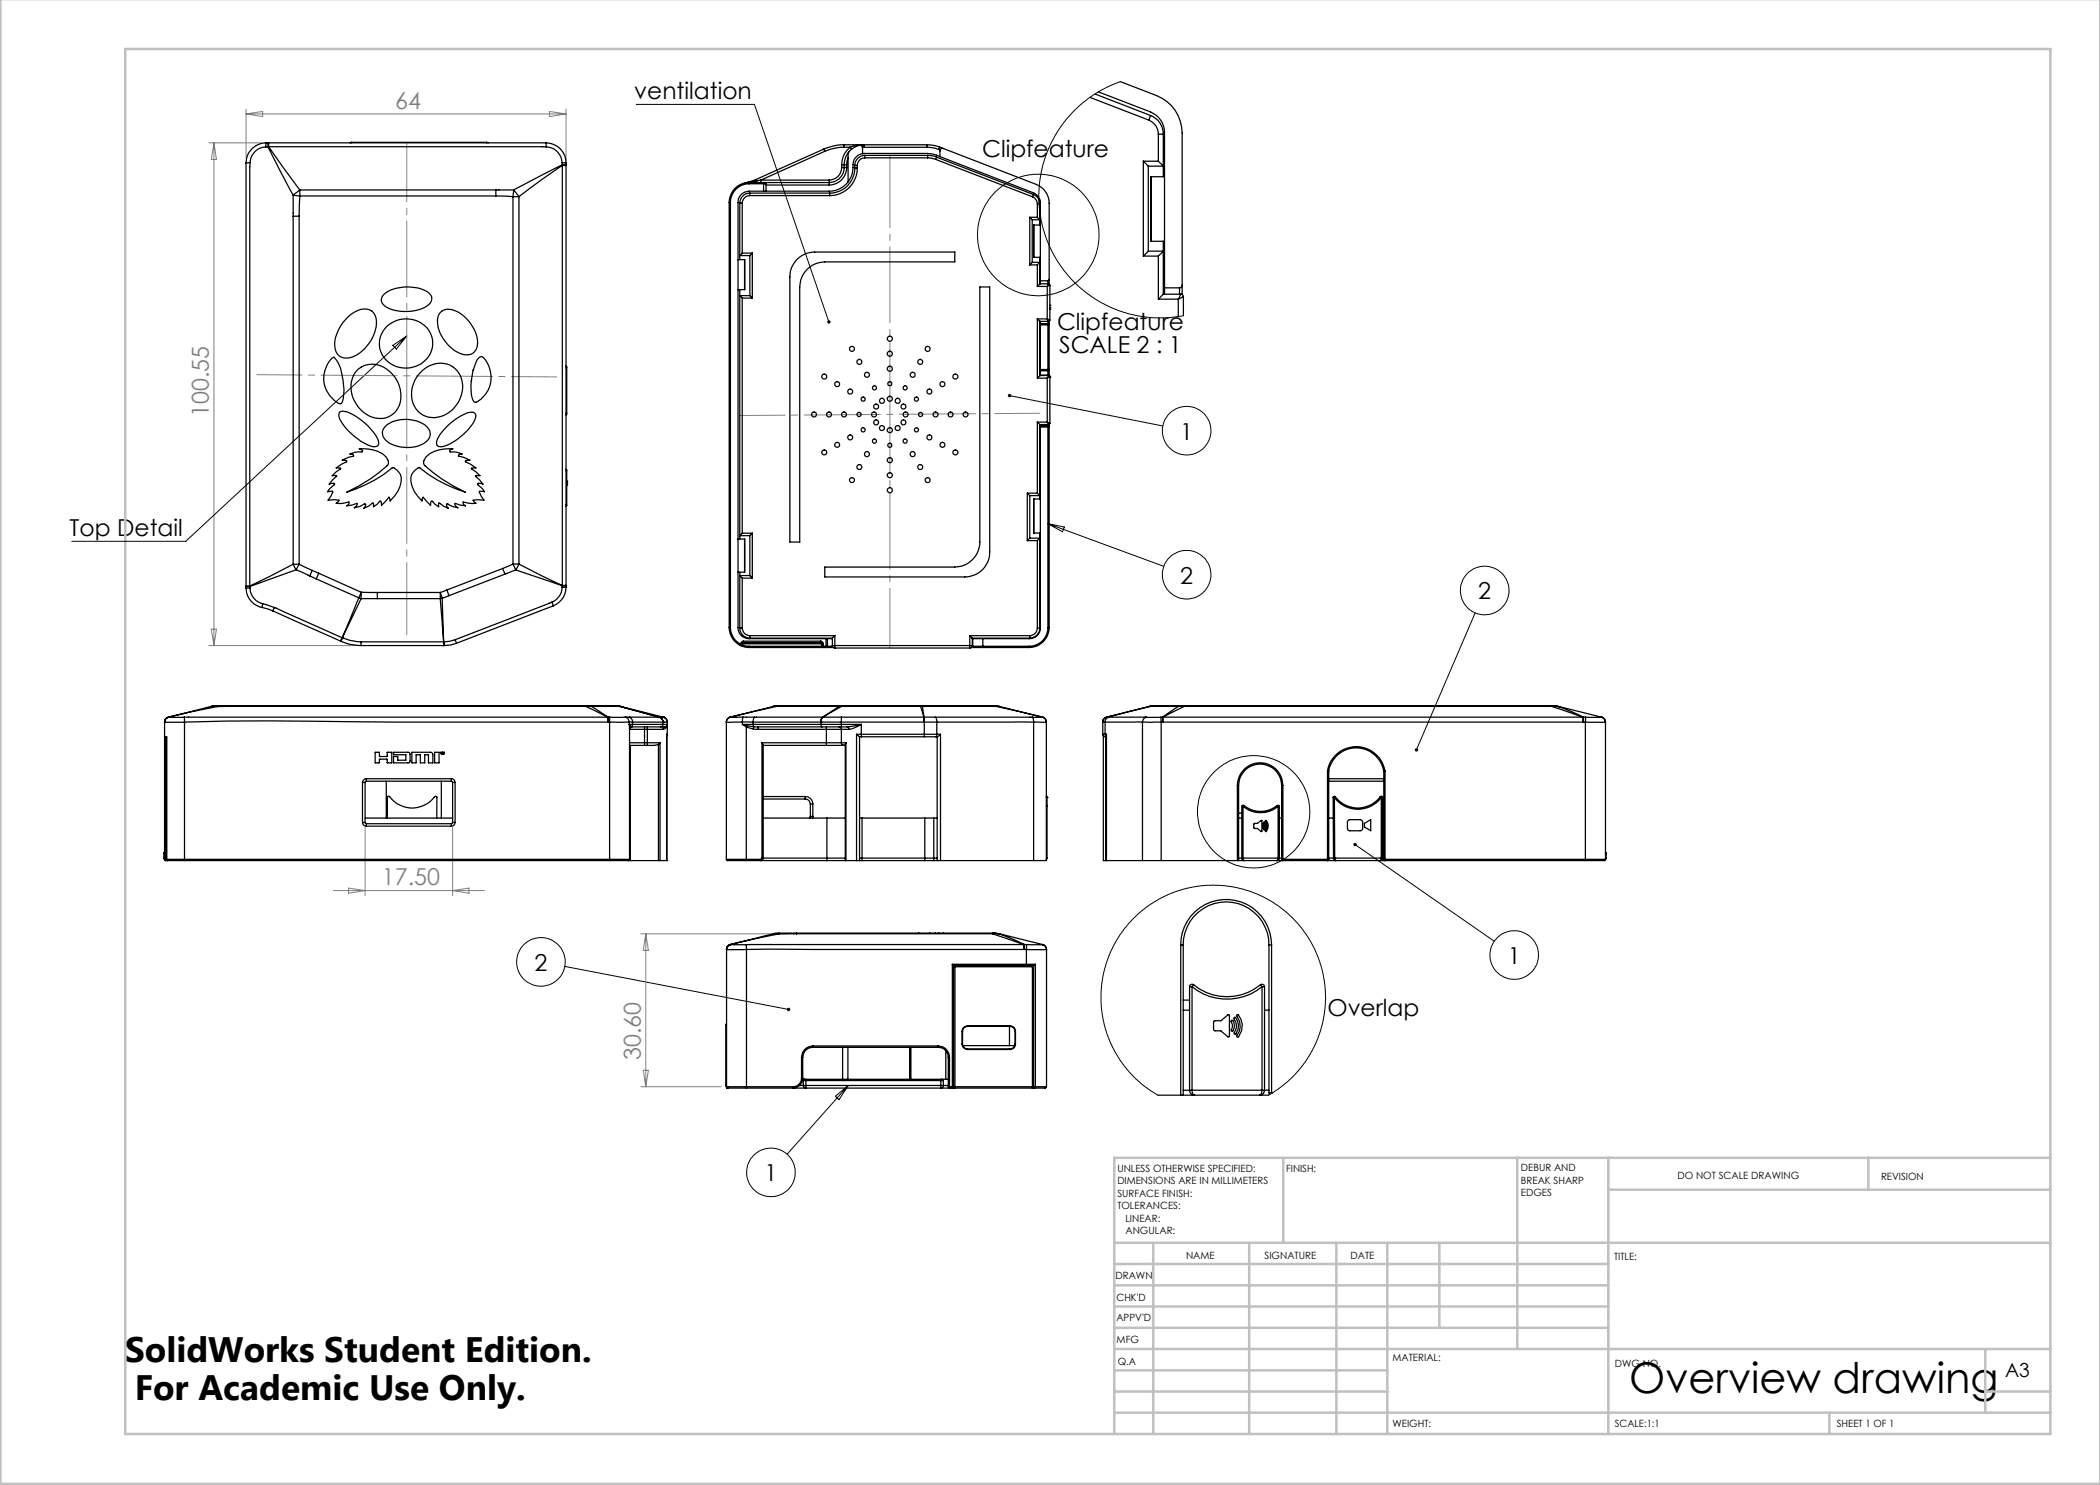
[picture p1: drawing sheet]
<svg xmlns="http://www.w3.org/2000/svg" width="420mm" height="297mm" viewBox="0 0 420 297" stroke-linecap="round" stroke-linejoin="round" font-family="sans-serif">
<g fill="none" stroke="#000" stroke-width=".2">
<path d="M224.1 16.3l-2.8 1.2-1.5 .8-1.7 1.1-2.1 1.6-1.4 1.4-1.9 2.2-2.3 3.7-1 2.2-.7 2-.8 4.1-.1 2.2 .1 2.7 .3 2.5 .5 1.9 .7 2.1 1 2.3 1.1 1.9 1.3 1.9 2.6 2.9 1.7 1.4 1.9 1.4 2.7 1.5 1.9 .8 4.2 1.1 3 .4h2.4l3.5-.5M127.2 20.9h23.7l14.9 43.5M78.6 69.1l2.8-1.9-2.1 2.6zM81.4 67.2l-44.3 41.1h-22.7M201.9 79.1l30.7 6.1M209.6 104.7l23.2 8.6M209.6 104.7l3.3 .7-.4 1zM295 122.6l-11.7 27.4M271 168.9l27.8 19.3M113 193.3l44.7 8.6M167.1 219.2l2.6-2.1-1.9 2.8zM169.7 217.1l-12.3 13.8"/>
<path d="M231.6 219l-3.1-2.1-2.7-2.5-1.8-2.4-1.9-3.3-1.2-3.7-.6-3.4-.1-3.2 .5-3.9 .6-1.9 .9-2.4 1.7-3.2 1.9-2.4 2.8-2.7 3.1-2.1 3.6-1.5 4-1 3.2-.3 3.9 .3 3.9 1.1 2.1 .8 1.9 1.1 2.7 1.9 2.5 2.4 1.8 2.4 1.7 2.9 .7 1.8 .8 2.5 .6 4-.1 3.5-.4 2.7-.5 1.9-.9 2.3-1.7 3-2 2.7-2.3 2.3-1.5 1.2-2 1.2"/>
<circle cx="207.7" cy="47" r="12.2"/>
<circle cx="237.3" cy="86.1" r="4.9"/>
<circle cx="237.3" cy="114.9" r="4.9"/>
<circle cx="296.9" cy="118.1" r="4.9"/>
<circle cx="250.8" cy="162.4" r="11.2"/>
<circle cx="108.2" cy="192.4" r="4.9"/>
<circle cx="302.9" cy="191" r="4.9"/>
<circle cx="154.2" cy="234.5" r="4.9"/>
</g>
<g fill="none" stroke="#c0c0c0" stroke-width=".5">
<path d="M.1 -.1v296.9h419.9M25 9.8h385.1v277h-385.1zM256.6 231.6v17M303.5 231.6v38.2M321.7 231.6v55.2M321.7 237.9h88.4M373.7 231.6v6.3M410.1 231.6h-187.3v55.2M222.8 248.6h187.3M222.8 257.1h98.9M222.8 252.8h98.9M230.6 248.6v38.2"/>
<path d="M249.8 248.6v38.2M267.3 248.6v38.2M277.5 248.6v38.2M287.9 248.6v17M222.8 265.6h98.9M222.8 261.3h98.9M222.8 278.3h54.7M222.8 274.1h54.7M222.8 269.8h187.3M397.1 278.3h13M397.1 269.8v12.7M222.8 282.5h187.3"/>
<path d="M365.9 282.5v4.3"/>
</g>
<g fill="none" stroke="#808080" stroke-width=".2">
<path d="M41.8 28.6h10.4M42.8 28.6v100.5M42.8 28.6l.5 3.3h-1zM49.2 21.8v9.8M49.2 22.8h64M49.2 22.8l3.3-.5v1zM109.9 22.3l3.3 .5-3.3 .5zM113.2 21.8v10.3M41.8 129.1h29.4M42.3 125.8h1l-.5 3.3zM66.7 178.1h30.2M69.7 177.6l3.3 .5-3.3 .5z"/>
<path d="M73 165.5v13.6M90.5 165.5v13.6M90.5 178.1l3.3-.5v1zM128.2 186.8h29.5M129.2 186.8v30.5M129.2 186.8l.5 3.3h-1zM128.2 217.3h16.1M128.7 214.1h1l-.5 3.2z"/>
</g>
<path d="M111.3 75.4l-59.9-.5M208 82.7l-60 .4" fill="none" stroke="#808080" stroke-width=".2" stroke-dasharray="15.2 1.3 1.3 1.3" stroke-dashoffset="6.2"/>
<path d="M81.4 75.2v51.8M178 82.9v-51.8" fill="none" stroke="#808080" stroke-width=".2" stroke-dasharray="15.2 1.3 1.3 1.3" stroke-dashoffset=".8"/>
<path d="M81.4 75.2v-46.8M178 82.9v46.7" fill="none" stroke="#808080" stroke-width=".2" stroke-dasharray="15.2 1.3 1.3 1.3" stroke-dashoffset="3.3"/>
<g fill="#000">
<path d="M157.5 201.6h.1a.33 .33 0 0 1 .4 .4l-.3-.1 .3 .1a.34 .34 0 0 1-.5 .2 .34 .34 0 0 1 0-.6z"/>
<path d="M201.7 78.8l-.1 .3h.3h-.3a.35 .35 0 0 0 .3 .4 .35 .35 0 0 0 .3-.5 .35 .35 0 0 0-.5-.2zM165.5 64.2a.34 .34 0 0 0 0 .4 .34 .34 0 0 0 .4 .1l-.1-.3 .1 .3a.34 .34 0 0 0 .2-.5 .34 .34 0 0 0-.6 0z"/>
<path d="M283.1 149.7a.33 .33 0 0 0 .1 .6l.1-.3-.1 .3a.34 .34 0 0 0 .4-.4 .34 .34 0 0 0-.5-.2zM270.7 168.7a.34 .34 0 0 0 .2 .6 .34 .34 0 0 0 .4-.4 .34 .34 0 0 0-.5-.2l.2 .2z"/>
</g>
<g fill="none" stroke="#000" stroke-width=".25">
<path d="M218 19.5l11.8 4.5M219 18.8l11.1 4.3M219.7 18.4l10.3 4a4.5 4.5 0 0 1 2.9 4.2v31M224.1 16.3l7.2 2.8a8 8 0 0 1 5.1 7.5v30.5M49.2 32.6v84.6M50 32.5v84.7M50 32.5l-.8 .1M53.2 29.4a3.2 3.2 0 0 0-3.2 3.1M53.2 28.6a4 4 0 0 0-4 4M53.2 28.6v.8M53.2 28.6h.5M53.6 29.3l5 9.7"/>
<path d="M53.6 29.3h.1M53.6 29.3l-.4 .1M53.6 28.6v.7M53.7 29.3l6.3 8.7M53.7 29.3l55.6 .1M53.7 28.6v.7M53.7 28.6h55.5M58.6 39l1.4 .2M58.6 39v4.2M60 38h39.2M60 39.2h39.2M60 38v1.2"/>
<path d="M60 38l-1.4 1M60 39.2l-.2 4M70.3 28.5l-.3 .1M70.3 28.5v.1M70.3 28.5h27M97.3 28.5l.3 .1M97.3 28.5v.1M99.2 38v1.2M99.2 39.2l3.4 .1M99.2 38h3.5M102.6 39.3h1.2M102.6 39.3v73.5"/>
<path d="M102.7 38l-.1 1.3M102.7 38l1.1 1.3M103.8 39.3v73.5M109.2 28.6a4 4 0 0 1 4 4M109.2 28.6l.1 .8M109.3 29.4a3.3 3.3 0 0 1 3.1 3.1M112.4 33l-9.7 5M112.4 32.5l.8 .1M112.4 33h.8M112.4 33l.1 .1M112.4 32.5v.5M112.5 33.1l-4.1 2.8-4.6 3.4"/>
<path d="M112.5 33.1h.7M112.5 33.1v84M113.2 32.6v84.8M149.8 36.8a3.7 3.7 0 0 0-3.7 3.7M149.8 36.5a4 4 0 0 0-4 4M149.8 36.5v.3M149.8 36.8h2.9M149.8 36.5h2.9M150 36.4l-.2 .1M150 39.1a1.57 1.57 0 0 0-1.6 1.5M150 38.6a2.05 2.05 0 0 0-2 2M150 38.6v.5"/>
<path d="M150 39.1h15.9M150 38.6h15.9M151.2 35.9l.1 .3M151.2 35.9l-2.2 .7 1-.2M151.3 36.2l-.1 .3M151.3 36.2l-1.3 .2M152.2 36v.5M152.2 36l-.9 .2M152.2 36h13.6M152.7 38.2h-2.9a2.23 2.23 0 0 0-2.2 2.3v85a2.17 2.17 0 0 0 2.2 2.2h15.4M152.7 38.2h.5M152.7 36.8h.5"/>
<path d="M152.7 36.5v.3M152.7 36.5h.3M152.7 36.8v1.4M153 36.5l.2 .3M153 36.5h12.8M153.2 36.8v1.4M153.2 37h12.6M164.8 29.8l.2 .5M164.8 29.8l-13.6 6.1M165 30.3l-12.8 5.7M165.8 36.5v.5M165.8 36v.5"/>
<path d="M165.9 38.6v.5M168.3 33.5a2.53 2.53 0 0 1-2.5 2.5M168.3 33.5h.5M168.3 32.9h.5M168.3 32.9v.6M168.8 32.9h.5M168.8 33.5a3 3 0 0 1-3 3M168.8 33.5h.5M168.8 29.5a10.1 10.1 0 0 0-3.8 .8M168.8 29a10 10 0 0 0-4 .8M168.8 29v.5M168.8 32.9v.6"/>
<path d="M168.8 29.5h1.2M168.8 29h16.6M169.3 33.5a3.5 3.5 0 0 1-3.5 3.5M169.3 32.9v.6M169.6 31.5l-.3 1.4M169.6 36.4a4.7 4.7 0 0 1-3.8 1.8h-12.6M169.8 30.4l-.2 .3v5.7M169.8 30.4a4.2 4.2 0 0 0-1 2.5M170 29.5l.3 .3M170 29.5a4.4 4.4 0 0 0-1.7 3.4M171 33.6a5 5 0 0 1-5.1 5M171 33.6h.5"/>
<path d="M171 33.1h.5M171 33.1v.5M171.5 33.6a5.5 5.5 0 0 1-5.6 5.5M171.5 33.1v.5M171.9 29.1a3.9 3.9 0 0 0-2.1 1.3M171.9 29.1a.55 .55 0 0 1 .6 .5v1.1M172.5 29.5h.3M172.5 30.7a2.35 2.35 0 0 0-1.9 2.8 4.7 4.7 0 0 1-1 2.9M172.5 30.7h12.9l1.2 .1 1.4 .5M172.8 29v.5M172.8 29l-.9 .1M172.8 29h-.9l-1.9 .5"/>
<path d="M172.8 29.5h12.6M173 31.6a1.57 1.57 0 0 0-1.5 1.5M173 31.1a2.05 2.05 0 0 0-2 2M173 31.1v.5M173 31.6h12.5M173 31.1h12.5M185.4 29.5l1.2 .1 1.1 .3M185.4 29v.5M185.4 29l1.3 .1 1.2 .3M185.5 31.6l1.6 .3M185.5 31.1v.5M185.5 31.1h.9l.9 .3"/>
<path d="M187.1 31.9l19.4 7.5M187.3 31.4l-.2 .5M187.3 31.4l19.4 7.5M187.7 29.9l.3 .1M187.9 29.4l-.2 .5M187.9 29.4l.8 .3M188 31.3l18.7 7.3a2.21 2.21 0 0 1 1.4 2v15.6M188.7 29.7l18.6 7.2a4.1 4.1 0 0 1 2.5 3.7v15.3M188.7 29.7a.51 .51 0 0 0-.7 .5v1.1M206.5 39.4a1.63 1.63 0 0 1 1 1.4M206.7 38.9l-.2 .5M206.7 38.9a2.04 2.04 0 0 1 1.3 1.9"/>
<path d="M228.7 32.2l1 1M228.7 32.2h3M228.7 32.2v19M229.7 33.2v17M229.8 24a3 3 0 0 1 1.9 2.8M230.1 23.1l-.3 .9M230.1 23.1a4 4 0 0 1 2.6 3.7M230.3 35.3v13M230.3 35.3h2.6M231.7 32.2l1 1h-3M231.7 26.8h1M231.7 26.8v5.4"/>
<path d="M232.7 26.8v8.5M58.6 43.2h1.2M58.6 43.2v69.7M59.8 43.2v69.7M76.6 59.1a7.8 7.8 0 0 1 7.2-1.5l.5 .2a2.21 2.21 0 0 1 2 2.2 3.7 3.7 0 0 1-3 2.1 8.4 8.4 0 0 1-6.3-.9 1.4 1.4 0 0 1-.4-2.1zM145.8 40.5h.3M145.8 40.5v85M146.1 40.5v85M147.6 51.9h1.3v6M147.6 57.9h1.3M148 40.6h.4M148 40.6v11.3"/>
<path d="M148 57.9v49.9M148.4 50.6l-.4 .5h2M148.4 40.6v10M148.4 59.6v47M148.4 59.6h2.1M148.4 50.6h2.1M148.9 51.9v6M150 59.1h-2l.4 .5M150 59.1l.5 .5M150 51.1v8M150.5 50.6l-.5 .5M150.5 50.6v9"/>
<path d="M159.4 51.9a4.8 4.8 0 0 1 3.5-1.5h28.1v2h-26a5.1 5.1 0 0 0-5.1 5v51h-1.9v-53a4.8 4.8 0 0 1 1.4-3.5zM196 57.4h1.9v53a4.9 4.9 0 0 1-4.9 5h-28v-2h26a5.1 5.1 0 0 0 5-5zM206 43.5l.4 .5M206 43.5h1.5M206 43.5v9.5M206 53h1.5M206.4 52.5h1.6l-.5 .5M206.4 52.5l-.4 .5M206.4 44v8.5M206.7 45h.1M206.7 45v6.5h1.4M206.8 45h1.3"/>
<path d="M207.5 43.5l.5 .5h-1.6M207.5 40.8h.5M207.5 40.8v2.7M207.5 53v4.3M207.5 57.3h1.9M208 56.8l-.5 .5M208 40.8v4.2M208 51.5v5.3M208 56.8h1.7M208.1 56.2v.6M208.1 56.2h1.5M209.4 57.3v6.5"/>
<path d="M209.6 56.2v.6M209.7 56.8l-.3 .5M209.7 56.8l.3 .2M209.8 55.9l-.2 .3M209.8 55.9v.9M210 57l-.6 .3M210 57v7M228.7 51.2h3M229.7 50.2h3l-1 1M229.7 50.2l-1 1M230.3 48.3h2.6M231.7 51.2v8.6"/>
<path d="M231.7 59.8h4M232.7 58.8l-1 1M232.7 58.8h3.4M232.7 48.3v10.5M232.9 57.6v1.2M232.9 57.6h3M235.7 59.8v3.5M235.9 57.6v1.2M236.1 58.8l-.4 1M236.1 58.8a.49 .49 0 0 1 .6 .5M236.4 57.1l-.2 .4-.3 .1M236.4 57.1v1.8"/>
<path d="M236.7 59.3l-1 .5M236.7 59.3v3.8M66.4 71.6l.4-.2a10 10 0 0 1 1.9 5.4 7.3 7.3 0 0 1-.4 3.8l-.1 .1a2.47 2.47 0 0 1-2-1.3 5.6 5.6 0 0 1 .2-7.8zM69.5 63.5a4.5 4.5 0 0 1 4.4-1.5 2.86 2.86 0 0 1 1.3 3.3 8 8 0 0 1-5.6 6.3 2.42 2.42 0 0 1-2.7-2.9 8.4 8.4 0 0 1 2.6-5.2zM71.3 74.2a4.7 4.7 0 0 1 7.2 .6 5.8 5.8 0 0 1 .4 7.8 4.8 4.8 0 0 1-6.7-.6 5.9 5.9 0 0 1-.9-7.8zM77.1 65.6a5.5 5.5 0 0 1 9.4 2.1 5.3 5.3 0 0 1-2.6 5.3 5.3 5.3 0 0 1-5.8-.3 4.7 4.7 0 0 1-1-7.1zM84.1 74.5a4.9 4.9 0 0 1 7.3-.4 6 6 0 0 1-3.2 9.2 4.5 4.5 0 0 1-5.9-5.1l.1-.7a6.5 6.5 0 0 1 1.7-3zM88.1 62.5a2.73 2.73 0 0 1 3.4-.2 7.8 7.8 0 0 1 4 6.6 2.17 2.17 0 0 1-3.2 1.9 7.6 7.6 0 0 1-4.8-7.1zM95.8 71.6a.57 .57 0 0 1 .9-.1 5.7 5.7 0 0 1-.1 7.9l-1.3 1.1a.97 .97 0 0 1-.9-1.1 11.9 11.9 0 0 1 1.2-7.6zM113.2 73.2l.1 .2M113.3 73.4v9.4M113.3 73.4l-.1 .2"/>
<path d="M207.5 63.8l.5 .5M207.5 63.8v11.8M207.5 63.8h1.9M207.5 75.6h1.9M208 75.1l-.5 .5M208 75.1h.1M208 64.3v10.8M208 75.1h1.7M208 64.3h1.7M208 75h1.7M208.1 73.9v.3M208.1 64.7v.3"/>
<path d="M208.1 64.3v.4M208.1 74.2v.8M208.1 65v8.9M208.1 73.9h1.5M208.1 74.2h1.5M208.1 65h1.5M208.1 64.7h1.5M209.4 63.8l.3 .5M209.4 63.8l.6 .2M209.4 75.6v8.8M209.6 73.9h.2M209.6 73.9v.3"/>
<path d="M209.6 65h.2M209.6 64.7v.3M209.6 64.7l.2 .3M209.6 64.3v.4M209.6 74.2v.8M209.6 65v8.9M209.7 75l.3 .3v9.4M209.7 75.1l-.3 .5M209.7 75.1l.3 .3M209.7 75.1h.1M209.7 75v.1M209.8 73.9l-.2 .3"/>
<path d="M209.8 64.2v.8M209.8 73.9v1.2M209.8 65v8.9M210 61.8h.1M210 61.5h.1M210 61.1h.1M210 75.4l-.6 .2M210 75.4h.1M210 64l-.3 .3M67.9 82.5a2.82 2.82 0 0 1 2.9 .5 11.1 11.1 0 0 1 4.9 5.4 .81 .81 0 0 1-.3 .9 .81 .81 0 0 1-.9 0 11.9 11.9 0 0 1-6.6-5.7l-.1-.7zM68.4 92l1.3-.5 1-.3v-.3l-.7-.1 1-.4 1.5-.1a.62 .62 0 0 0-.7-.5 6.7 6.7 0 0 1 5.4 1.6l.4 .7a.96 .96 0 0 1-.2 1.1 31.6 31.6 0 0 1-8.1 5.3 29.9 29.9 0 0 0 9.3-5 2.75 2.75 0 0 1 1.4 3.8l-.4 .9-1.6 2-.2-.8-1.5 1.7v-.6l-.3-.3-.6 .7-.7 .4v-.7h-.1l-.9 .6-1 .5 .4-.5-.1-.5-1 .6-1.2 .3 .6-.6v-.3l-2.1 .5 .5-.5v-.3l-1.9 .3-.7-.1 .6-.6-.9-.1-1.3 .1 .6-.8 .4-.9-1.1 .1 1.4-1.7-1.1 .1 .7-.8 .8-.8-.1-.1h-.8l1.8-1.4-1-.1 2.2-1.3-.3-.2zM77.2 85.1a7 7 0 0 1 8.1 .1 2 2 0 0 1-.5 3.5 7.1 7.1 0 0 1-7.7-.7 1.9 1.9 0 0 1 .1-2.9z"/>
<path d="M85.2 91.4a7.1 7.1 0 0 1 5.4-1.7v.1a.55 .55 0 0 0-.6 .5l1.4 .1 1 .4-.6 .1-.1 .3 1 .3 1.3 .5-.7 .1-.2 .2 2.1 1.3-.9 .1 1.7 1.4h-.8l-.1 .1 .8 .8 .7 .8-1.1-.1 1.4 1.7-1.1-.1 .4 .9 .6 .8-1.2-.1-1 .1 .6 .6-.7 .1-1.9-.3v.3l.5 .5-2-.5-.1 .3 .6 .6-1.2-.3-1-.6-.1 .5 .4 .5-1-.5-.9-.6h-.1v.7l-.7-.4-.6-.7-.3 .3v.6l-1.5-1.7-.2 .8a6.2 6.2 0 0 1-2.2-4.6 2.69 2.69 0 0 1 1.7-2.1l.1 .1a26.2 26.2 0 0 0 9.1 4.9 26.5 26.5 0 0 1-8.3-5.7v-.7zM89.6 85.1a9.1 9.1 0 0 1 4.7-2.7 .8 .8 0 0 1 .8 .4 .8 .8 0 0 1-.1 .9 11.4 11.4 0 0 1-6.5 5.6 .87 .87 0 0 1-1.1-.2 .87 .87 0 0 1 0-1.1l.7-1.2zM113.2 93.8l.1 .2M113.2 82.6l.1 .2M113.3 82.8l-.1 .2M113.3 96.2h.1M113.3 96.6h.1M113.3 97h.1M113.3 94v7.1M113.3 94l-.1 .2M205.5 98.6l.5 .5M205.5 98.6h2"/>
<path d="M205.5 98.6v9.5M206 99.1v8.5M206.7 99.8h.1M206.7 99.8v6.8h1.4M206.8 99.8h1.3M207.5 98.6l.5 .5h-2M207.5 84.4l.5 .5M207.5 84.4v14.2M207.5 84.4h1.9M208 84.9v14.9M208 84.9h1.7M208.1 85.4v40.1a2.17 2.17 0 0 1-2.3 2.2h-9.2"/>
<path d="M208.1 85.2v.2M208.1 84.9v.3M208.1 85.4h1.5M208.1 85.2h1.5M209.4 84.4l.3 .5M209.4 84.4l.6 .3M209.6 85.4h.2M209.6 85.2v.2M209.6 85.2l.2 .2M209.6 84.9v.3M209.6 85.4v40.1M209.8 84.9v.5"/>
<path d="M209.8 85.4v40.1M210 84.7l-.3 .2M49.2 117.2h.8M49.2 117.6a4 4 0 0 0 3.2 3.9M49.2 117.6h.8M49.2 117.3h.8M49.2 117.2v.4M50 117.2v.1M50 117.6a3.4 3.4 0 0 0 2.5 3.2M50 117.3v.3M58.6 112.9h1.2M58.6 112.9l.6 1"/>
<path d="M58.6 112.9l-8.6 4.3M59.2 113.9l2.7 1.3M59.2 113.9l-9.2 3.4M59.8 112.9l2.6 1.2M59.8 112.9l-.6 1M61.9 115.2l1.4 .6M62.4 114.1l-.5 1.1M62.4 114.1l1.3 .5M63.3 115.8l8.5 3.8M63.7 114.6l-.4 1.2M63.7 114.6l8.5 3.9M71.8 119.6l.4 .1"/>
<path d="M71.8 119.6l-3.4 8M72.2 119.7h3.3M72.2 119.7l-3.7 7.9M72.2 118.5h3.3M72.2 118.5l-.4 1.1M72.2 118.5v1.2M75.5 118.5h12.6M75.5 119.7h12.6M75.5 118.5v1.2M88.1 118.5l.3 1.2M88.1 118.5v1.2M88.1 119.7l.6 8.7"/>
<path d="M88.4 119.7h-.3M88.4 119.7l.4 9.4M89.4 118l-1.3 .5M89.4 118l.4 1.1M89.8 119.1l-1.4 .6M100.5 113.7l-11.1 4.3M100.5 113.7l.5 1.1M101 114.8l-11.2 4.3M102.6 112.8h1.2M102.6 112.8l-2.1 .9M102.6 112.8l.6 1.2M103.2 114l-2.2 .8"/>
<path d="M103.2 114l9.2 3.2M103.8 112.8l-.6 1.2M103.8 112.8l8.7 4.3M112.4 117.5a3.3 3.3 0 0 1-2 2.9M112.4 117.2h.8M112.4 117.2v.3M112.5 117.1h.7M112.5 117.1l-.1 .1M113.2 117.4l-.8 .1M113.2 117.4a4 4 0 0 1-2.5 3.8M113.2 100.9l.1 .2M113.3 101.1l-.1 .2"/>
<path d="M147.6 107.8h1.3v6.6M147.6 114.4h1.3M148 114.4v11.2M148.4 106.6l-.4 .5h2M148.4 115.6v10M148.4 115.6h2.1M148.4 106.6h2.1M148.9 107.8v6.6M150 115.1h-2l.4 .5M150 115.1l.5 .5M150 107.1v8M150.5 106.6l-.5 .5"/>
<path d="M150.5 106.6v9M205.5 108.1h2M206 107.6h2l-.5 .5M206 107.6l-.5 .5M207.5 108.1v17.5M208 106.6v19M52.4 121.5l2.1 .7M52.5 120.8l2.4 .7M52.5 120.8l-.1 .7M54.5 122.2l13.6 6M54.9 121.5l13.5 6.1M54.9 121.5l-.4 .7"/>
<path d="M68.1 128.2l.1 .1M68.2 128.3l1.6 .5 2.4 .3M68.2 128.3h.1M68.4 127.6l-.3 .6M68.5 127.6l1.4 .5 2.3 .3M68.5 127.6h.1M68.5 127.6l-.3 .7M72.2 128.4h16.5M72.2 128.4v.7M72.2 129.1h16.5M88.7 128.4v.7M88.7 129.1h.1"/>
<path d="M88.7 128.4h.1M88.8 128.4v.7M91 127.9l-1.1 .4-1.1 .1M91 127.9l.3 .8M91.3 128.7l-1.2 .3-1.3 .1M110.4 120.4l-19.4 7.5M110.4 120.4l.3 .8M110.7 121.2l-19.4 7.5M145.8 125.5a4.1 4.1 0 0 0 2.2 3.6M145.8 125.5h.3M146.1 125.5a3.8 3.8 0 0 0 2 3.3M148 125.6a2.05 2.05 0 0 0 2 2"/>
<path d="M148 125.6h.4M148 129.1l.9 .3 .9 .1M148.1 128.8h.3M148.1 128.8l-.1 .3M148.1 128.8h.1M148.4 128.9l1.4 .4M148.4 128.8l-.2 .3h-.2M148.4 128.8h.1M148.4 128.8h16M148.4 125.6a1.57 1.57 0 0 0 1.6 1.5M148.7 128.2l-.4 .2-.2 .4M148.7 128.2v.3"/>
<path d="M148.7 128.5l-.3 .3M148.7 128.2h15.4M148.7 128.5h15.4M149.8 129.3v.2M149.8 129.3h14.6M149.8 129.5h15.4M150 127.1v.5M150 127.1h17M150 127.6h16.5M164.1 128.2l.5 .3v.3M164.1 128.5l.3 .3M164.1 128.2v.3"/>
<path d="M164.4 129.3l.2 .2v-.2M164.4 129.3h.2M164.4 128.8h.2M164.4 128.8v.5M164.6 129.3h.6M164.6 128.8v.5M165.2 129.3h.3M165.2 129.3v.2M165.2 127.7h.3M165.2 129.5h1.4M165.2 127.7v1.6M165.5 129.3l-.3 .2"/>
<path d="M165.5 127.7h1M165.5 129.3h1M165.5 127.7v1.6M166.5 129.1v.3l.5 .2M166.5 129.1h.5M166.5 127.6v1.5M167 129.1v.5M167 127.1l-.5 .5M167 129.6h27M167 129.1h27M167 127.1v2M194 129.1v.5"/>
<path d="M194 129.1h.5M194 127.1l.5 .5M194 127.1h12M194 127.1v2M194.3 129.5h.5M194.5 127.7h.1M194.5 129.1l-.1 .3-.4 .2M194.5 129.3h.1M194.5 127.6v1.5M194.5 127.6h11.5M194.6 129.3h2M194.6 129.3l.2 .2"/>
<path d="M194.6 127.7h2M194.6 127.7v1.6M194.8 129.5h1.8M196.6 129.3v.2M196.6 129.3h9.2M196.6 129.5h9.2M196.6 127.7v1.6M205.8 129.3v.2M206 127.1v.5M207.5 125.6a1.57 1.57 0 0 1-1.5 1.5M207.5 125.6h.5M208 125.6a2.05 2.05 0 0 1-2 2"/>
<path d="M209.6 125.5a3.7 3.7 0 0 1-3.8 3.8M209.6 125.5h.2M209.8 125.5a4 4 0 0 1-4 4M32.9 144.4h4M32.9 144.4h.1M32.9 144.4v27.5M33.2 147.6h.1M33.2 147.6v24.3M33.3 147.4h-.4l.3 .2M33.3 147.4v24.5M33.7 143.4a1.01 1.01 0 0 0-.8 1M33.7 143.4h.1"/>
<path d="M33.7 143.4a.99 .99 0 0 0-.8 1M33.7 143.4h3.2M36.9 143.4v1M36.9 143.4h84.6M36.9 144.4a884.3 884.3 0 0 1 42.7 0h41.9M36.9 144.4v27.5M42.3 141.3h1.1M42.3 141.3l-8.6 2.1M42.3 141.3h.1M43.4 141.3l-9.7 2.1M43.5 141.1l-.1 .2M43.5 141.1h4.1"/>
<path d="M43.5 141.1l-1.2 .2M47.6 141.3h-4.2M47.6 141.3h69.6M47.6 141.1v.2M47.6 141.1h69.6M72.5 156.5h.5M72.5 156.5v8M73 156.5v8M73.3 155.7a.78 .78 0 0 0-.8 .8M73.3 155.7v.5M73.3 156.2l-.3 .3M73.3 156.2h17"/>
<path d="M73.3 155.7h17M75.1 150.5h.7l.1 .8h1.5l.1-.8h.8l.1 2-.9 .1-.1-.8h-1.4l-.2 .8h-.7zM77.3 156.2v7.4M78.7 150.5h3.1l.2 .3v1.6l-.3 .2h-3v-1.3h.9v.7h1.6v-1h-2.5zM82.4 150.5h4l.2 .4v1.7h-.9v-1.6h-.8v1.6h-.8v-1.6h-.9v1.6h-.8zM86.9 150.5h.9v2.1h-.9zM88.3 156.2v7.4M88.4 150.5l-.2 .3-.1-.3h.4l.2 .1 .1-.1v.3v-.2l-.3 .2v-.3M90.3 155.7a.72 .72 0 0 1 .7 .8M90.3 155.7v.5M90.3 156.2l.2 .3M90.5 156.5h.5"/>
<path d="M90.5 156.5v8M91 156.5v8M101 141.1h.1M104.3 141.1h.1M104.5 141.1h.1M117.2 141.3l4.3 2.1M117.2 141.3h1.1M117.2 141.1v.2M117.2 141.1l1.1 .2M117.2 141.1h1.2M118.3 141.3l3.3 2.1v1M118.3 141.3h1.8"/>
<path d="M118.4 141.1l1.1 .2M118.4 141.1h4.9l.7 .2M119 141.1l1.1 .2M120.1 141.3h3.8M121.5 143.4v1M121.5 143.4h.5M121.5 144.4h.4M121.9 144.4v27.5M122 143.4l-.1 1M122 143.4h3.1M123.9 141.3l8 2.1M123.9 141.3l-1.1-.2 1.3 .2"/>
<path d="M123.9 141.3h.2M124 141.3h.1M124 141.3l8.7 2.1M124.1 141.3l7.8 2.1M125.1 143.4a.99 .99 0 0 1 .7 1M125.1 143.4h.7M125.8 144.4h-3.9M125.8 143.4h6.1M125.8 143.4a.95 .95 0 0 1 .7 1M125.8 144.4h.7M125.8 144.9l.2 .2M125.8 144.9h.7"/>
<path d="M125.8 144.4v.5M125.8 144.9l.1 .5M125.9 148.6h3M125.9 149.1h3M125.9 145.4v26.5M126 145.1l-.1 .3M126 145.1l.2 .2M126 149.1v23M126.2 145.3l-.3 .5M126.2 145.3l.2 .1M126.4 145.4l-.4 .1-.1 .4h3M126.4 145.4h5.7"/>
<path d="M126.5 144.9l-.3 .4M126.5 144.4h6.1M126.5 144.9h6.1M126.5 144.4v.5M128.9 148.6v.5M128.9 145.4v.5M128.9 145.9h.6M128.9 148.6h.6M128.9 149.1h.6M128.9 145.9v2.7M129.5 145.4v.5M129.5 145.9h3.1"/>
<path d="M129.5 148.6v.5M129.5 148.6h2.5M129.5 145.9v2.7M131.7 148.9l-.9 .2h-1.3M131.7 148.9v23.2M131.9 143.4a.95 .95 0 0 1 .7 1M131.9 143.4h.1M131.9 143.4h.8M132 148.6l-.3 .3M132 148.6v23.5M132.1 145.4h.9M132.6 144.9l-.2 .4-.3 .1"/>
<path d="M132.6 144.4h.1M132.6 144.9h.9M132.6 144.4h.9M132.6 144.4v.5M132.7 143.4a.99 .99 0 0 1 .8 1M132.7 143.4h.1M133 145.4l-.3 .1-.1 .4M133.4 146.9h.1M133.4 146.9v.1M133.4 146.9v25.2M133.5 144.9l-.1 .3-.4 .2M133.5 144.9a.97 .97 0 0 1-.9 1"/>
<path d="M133.5 146.9l-.1 .3M133.5 144.4v2.5M145.3 144.4v27.5M146 143.4h.1M146.1 143.4h2.5M146.1 143.4h.1M146.1 143.4a.99 .99 0 0 0-.8 1M148.5 144.4h2.1M148.5 144.9h2.1M148.5 144.9l.9 .2M148.5 144.4h-3.2M148.5 144.4v.5"/>
<path d="M148.5 144.9l.8 .5M148.6 143.4h2.3M148.6 143.4l-.1 1M149.3 145.4l1.4 .4M149.3 145.4v26.5M149.4 145.1l1.3 .2M149.4 145.1l-.1 .3M150.6 144.4h13.6M150.6 144.9l.1 .4M150.6 144.9h13.6M150.6 144.4v.5M150.7 145.8l.9 .1"/>
<path d="M150.7 145.3l.9 .1M150.7 145.3v.5M150.9 143.4h13.6M150.9 143.4l-.3 1M151.6 145.4v.5M151.6 145.4h12.8M151.6 145.9h13.7M152.4 148.6l.2 .3v22.7M152.4 148.6h12.9M152.4 148.6v23M152.6 149.1h12.7M152.6 159.8h8.4"/>
<path d="M152.6 159.3h8.4M154.7 141.3h.6M154.7 141.3l-8.7 2.1M154.7 141.3h.1M155.3 141.3l-9.2 2.1M155.3 141.3h4M155.9 141.1l-.6 .2M155.9 141.1h2.6M155.9 141.1l-1.2 .2M158.5 141.1l-.5 .2M158.5 141.1h9.8M159.3 141.3h8.5"/>
<path d="M159.8 141.1l-.5 .2M161 159.3a1.51 1.51 0 0 1 1.6 1.5M161 159.8a1.02 1.02 0 0 1 1.1 1M161 159.3v.5M164.2 144.4h4.1M164.2 144.9h4.1M164.2 144.9l.2 .5M164.2 144.4h.1M164.2 144.4v.5M164.4 145.4h3.9M164.5 143.4l-.3 1M164.5 143.4h.1"/>
<path d="M164.5 143.4h3.8M164.5 143.4l-.2 .4-.1 .6M165.3 145.9h3M165.3 145.4v.5M165.3 148.6h3M165.3 148.6v.5M165.3 149.1h3.5M165.3 145.9v2.7M165.9 141.1h.1M166.8 141.1h.1M167.5 141.1h.1M167.8 145.4l.3 .1 .2 .4"/>
<path d="M167.8 141.3h.5M167.8 141.3l-3.3 2.1M168.3 143.4v1M168.3 143.4h16.5M168.3 144.4h16.5M168.3 144.9v.5M168.3 148.6h.9M168.3 145.9h1.5M168.3 141.3l-3.8 2.1M168.3 141.3h3.2M168.3 148.6v.2l.5 .3M168.3 144.9h4"/>
<path d="M168.3 144.4v.5M168.3 145.9v2.7M168.3 145.4h1.1M168.3 141.1h3.2M168.3 141.1v.2M168.3 141.1l-.5 .2M168.6 141.1h.1M168.8 149.1h.3M169.2 148.6l-.1 .3v23.2M169.2 148.6v23.5M169.4 145.4l.3 .2 .1 .3M170.8 141.1h.1"/>
<path d="M171.3 146.9h1M171.3 146.9l.6 .5M171.3 146.9v25.2M171.5 141.3h12.6M171.5 141.1v.2M171.5 141.1h12.6M171.9 147.4h.4M171.9 147.4v24.7M172.3 146.9v.5M172.3 144.9l-1.9 .9-.6 .1M172.3 144.9l-2.9 .5M172.3 147.4h12.6"/>
<path d="M172.3 146.9h12.6M172.3 144.9v2M172.4 141.1h.1M182.2 141.1h.1M183.7 141.1h.1M184.1 141.3l.7 2.1M184.1 141.3h.4M184.1 141.1v.2M184.1 141.1l.4 .2M184.1 141.1h1.4M184.5 141.3h1.4M184.5 141.3l.3 2.1"/>
<path d="M184.8 143.4h.1M184.8 144.4h.1M184.8 143.4v1M184.9 143.4v1M184.9 146.9v.5M184.9 147.4h2.3M184.9 146.9h2.5M184.9 144.4h2.5M184.9 143.4h2.2M184.9 144.4v2.5M185.5 141.1l.4 .2M185.5 141.1h11.1"/>
<path d="M185.9 141.3h11.2M186 141.1h.1M187 141.1h.1M187.1 143.4l.2 .4 .1 .6M187.1 143.4h19.3M187.2 147.4h.3M187.4 146.9l-.2 .5M187.4 144.4h19.3M187.4 146.9h.7M187.4 144.4v2.5M187.4 147.4v24.7M187.7 141.1h.1"/>
<path d="M188.1 146.9l-.6 .5M188.1 146.9v25.2M188.7 141.1h.1M196.6 141.1l.5 .2M196.6 141.1h2M197.1 141.3h2.1M198.6 141.1l.6 .2M198.6 141.1l1.2 .2M199.2 141.3l9.3 2.1M199.2 141.3h.6M199.8 141.3l8.7 2.1M206.4 143.4h2.1"/>
<path d="M206.4 143.4l.3 .4v.6M206.7 144.4h2.6M206.7 144.4v27.7M208.5 143.4h.1M208.5 143.4a.99 .99 0 0 1 .8 1M209.3 159.3l.1 .2M209.3 144.4v27.7h-2.6M209.3 159.5h.1M209.4 159.5h.1M209.4 159.5v12.1M220.6 144.4h.4M220.6 146.9l.2 .4 .5 .1"/>
<path d="M220.6 146.9h.4M220.6 144.4v2.5M220.7 147.2v24.9h.5M221 144.4h7.5M221 146.9l.3 .4M221 146.9h.3M221 144.4v2.5M221.2 147.4v24.7M221.3 143.4h.4M221.3 143.4h.1M221.3 146.9v25.2M221.3 143.4a1.01 1.01 0 0 0-.7 1"/>
<path d="M221.7 143.4h7.5M221.7 143.4a1.03 1.03 0 0 0-.7 1M228.5 144.4h3.7M228.5 144.4v27.7M229.2 143.4h3M229.2 143.4a1.01 1.01 0 0 0-.7 1M229.9 141.3h.1M229.9 141.3l-8.6 2.1M230 141.3h.5M230 141.3l-8.7 2.1M230.5 141.3h4.3M231.1 141.1l-1.1 .2"/>
<path d="M231.1 141.1h.5M231.1 141.1l-1.2 .2M231.6 141.1l-1.1 .2M231.6 141.1h4.4M232.2 143.4v1M232.2 143.4h84.9M232.2 144.4h84.9M232.2 144.4v27.7M234.8 141.3h.9M235.7 141.3l-3.2 2.1v1M235.7 141.3h1.2M236 141.1l-1.2 .2"/>
<path d="M236 141.1h.9M236.9 141.3l-4.3 2.1v1M236.9 141.1v.2M236.9 141.1l-1.2 .2M236.9 141.3h73.4M236.9 141.1h73.4M247.5 157.1a4.6 4.6 0 0 1 4.5-4.5 4.6 4.6 0 0 1 4.6 4.5M247.5 157.1h.2M247.5 157.1v15M247.7 157.1a4.3 4.3 0 0 1 4.3-4.3 4.3 4.3 0 0 1 4.3 4.3M247.7 157.1v15M249.5 141.1h.1"/>
<path d="M249.7 141.1h.1M253 141.1h.1M256.3 157.1h.3M256.3 157.1v14.8M256.6 157.1v14.8M265.5 154.2a5.8 5.8 0 0 1 5.8-4.9 5.8 5.8 0 0 1 5.7 4.9M265.5 154.2h.2M265.5 154.2v17.7M265.7 154.2a5.6 5.6 0 0 1 5.6-4.6 5.6 5.6 0 0 1 5.5 4.6M265.7 154.2v17.7M265.7 156.2h11.1M265.7 155.7h11.1"/>
<path d="M266.6 159.5h.3M266.6 159.5l.1 12.1M266.9 159.5a5.8 5.8 0 0 0 9.4 0M266.9 159.5v12.1M267.1 159.3l-.2 .2M267.1 159.3a5.6 5.6 0 0 0 8.9 0M267.1 159.3l-.2-.1-.3 .3M276 159.3l.3 .2M276 159.3a.25 .25 0 0 1 .3-.1 .25 .25 0 0 1 .2 .3M276.3 159.5h.2M276.3 159.5v12.1M276.5 159.5v12.1"/>
<path d="M276.8 154.2v17.7M277 154.2h-.2M277 154.2v17.7M310.3 141.3l6.3 2.1v1M310.3 141.3h1.4M310.3 141.1l1.4 .2M310.3 141.1v.2M310.3 141.1h.2M310.5 141.1h.1M310.5 141.1l1.2 .2M311.7 141.3h.1M311.7 141.3l8.6 2.1"/>
<path d="M311.7 141.3l5 2.1v1M317.1 144.4h4M317.1 144.4v27.5M317.1 143.4v1M317.1 143.4h3.2M320.3 143.4a1.07 1.07 0 0 1 .8 1M320.3 143.4a.99 .99 0 0 1 .8 1M320.3 143.4h.1M321.1 144.4h.1M321.1 144.4v27.5M32.8 171.6l.1 .4M32.8 171.6h.1"/>
<path d="M32.8 170.6h.1M32.8 170.6v1M32.9 171.9l.3 .2M32.9 171.9h.3M32.9 170.4l-.1 .2M33.2 171.9v.2M33.2 172.1h.3M33.2 171.9h.1M33.3 171.9l.2 .2M33.3 171.9h.1M33.3 171.9h3.6M33.5 172.1h3.4"/>
<path d="M36.9 171.9v.2M36.9 172.1h85M36.9 171.9h85M72.5 164.5a.78 .78 0 0 0 .8 .7M72.5 164.5h.5M73 164.5l.3 .2M73 163.6h17.5M73.3 164.7v.5M73.3 165.2h17M73.3 164.7h17M77.5 163.6v-4.1a.25 .25 0 0 1 .1-.3 .25 .25 0 0 1 .3 .1 5.7 5.7 0 0 0 9.2 0l.3 .1-.1 4.2M90.3 164.7v.5"/>
<path d="M90.5 164.5l-.2 .2M90.5 164.5h.5M91 164.5a.72 .72 0 0 1-.7 .7M121.9 171.9v.2M121.9 171.9h4M121.9 172.1h3.8M125.7 172.1h.3M125.9 171.9l-.2 .2M125.9 171.6h.1M125.9 163.6h.1M126 172.1h5.7M131.7 172.1h.3"/>
<path d="M132 172.1h1.4M133.4 172.1h.1M145.3 171.9l.1 .2h3.9M145.3 171.9h4M149.3 171.9v.2M149.3 172.1h16.1M149.3 171.9h2.9M152.4 171.6l-.2 .3M152.4 171.6h.2M152.6 171.6l-.2 .5h-.2v-.2M152.6 171.6h12.8M152.6 163.6h12.8"/>
<path d="M162.1 163.3l-.1 .3M162.1 163.3h.5M162.1 160.8h.5M162.1 160.8v2.5M162.6 160.8v2.5M162.6 163.3l-.1 .3M165.4 171.6v.5M165.4 172.1h3.7M165.4 163.6h3.7M165.4 171.6h3.7M165.4 163.6v8M169.1 172.1h.1"/>
<path d="M169.2 172.1h2.1M171.3 172.1h.6M171.9 163.6h.5M171.9 172.1h.5M171.9 171.6h.5M172.4 171.6v.5M172.4 172.1h12.6M172.4 163.6v8M172.4 171.6h12.6M172.4 163.6h12.6M185 171.6v.5M185 171.6h1.8"/>
<path d="M185 163.6h1.8M185 172.1h1.6M185 163.6v8M186.6 172.1h.8M186.8 171.6l-.2 .5M186.8 171.6h.6M186.8 163.6v8M186.8 163.6h.6M187.4 172.1h.7M188.1 172.1h18.6M209.3 161.1l.1 .2h-.1M209.3 171.6h.1"/>
<path d="M209.4 171.6l-.2 .4M221.2 172.1h7.3M228.5 172.1h3.7M232.2 172.1h15.3M247.5 172.1h.2M247.7 172.1h69.4M247.7 171.6h.7M247.7 163.6h.7M247.7 162.6h.7M248.4 171.6l.1 .4 .3 .1-.2-.5M248.4 171.6h.2M248.4 161.3h.2"/>
<path d="M248.4 161.3v10.3M248.6 161.3a5.6 5.6 0 0 0 7 0M248.6 171.6h7M248.6 161.3v10.3M248.8 161.1l-.2 .2M248.8 161.1a5.4 5.4 0 0 0 6.6 0M248.8 161.1l-.2-.1-.2 .3M250.8 164.7h.7l.7-.6h.1v2.2l-.8-.6-.7-.1zM252.5 164.7h.1a.65 .65 0 0 1 .1 1h-.2l.2-.5zM252.8 164.4h.1a1.11 1.11 0 0 1 0 1.6h-.1a1.75 1.75 0 0 0 0-1.6zM253.1 164.1h.1a1.52 1.52 0 0 1 0 2.2h-.1a1.9 1.9 0 0 0 0-2.2zM255.4 161.1l.2 .2"/>
<path d="M255.4 161.1l.3-.1 .2 .3M255.6 171.6l-.2 .5 .3-.1 .2-.4M255.6 171.6h.3M255.6 161.3h.3M255.6 161.3v10.3M255.9 171.6h.4M255.9 163.6h.4M255.9 161.3v10.3M256.3 171.9l.2 .2 .1-.2M256.3 171.9h.3M256.6 171.9h8.9M265.5 171.9v.2l.2-.2"/>
<path d="M265.5 171.9h.2M265.7 171.6h1M265.7 163.6h1M266.7 171.6l.1 .4 .4 .1-.3-.5M266.7 171.6h.1M266.7 171.6h.2M266.9 171.6h.1M266.9 171.6h9.4M269.6 164.1l.4-.2h2l.4 .2 .1 .3v1.5l-.4 .3-2.4-.1-.2-.3v-1.4zM272.9 164.7l1.2-.8v2.3l-1.2-.8zM276.3 171.6l-.1 .4-.2 .1 .4-.1 .1-.4M276.3 171.6h.2"/>
<path d="M276.5 171.6h.3M276.5 163.6h.3M276.8 171.9l.1 .2 .1-.2M276.8 171.9h.2M277 171.9h40.1M317.1 171.9v.2M317.1 171.9h4M321.1 171.9l-.2 .2h-3.8M321.1 170.4l.1 .2M321.1 170.6h.1M321.1 171.6h.1M321.2 171.6l-.1 .4"/>
<path d="M321.2 170.6v1M145.3 189.9h4M145.3 189.9h.1M145.3 189.9v27.4M146 188.9a1.01 1.01 0 0 0-.7 1M146 188.9h.1M146.1 188.9a.99 .99 0 0 0-.8 1M146.1 188.9h3.2M149.3 188.9v1M149.3 189.9h55.5M149.3 189.9v27.4M154.7 186.8h1.1"/>
<path d="M154.7 186.8l-8.7 2.1M155.8 186.8l-9.8 2.1M155.9 186.6l-.1 .2M155.9 186.6h3.4M155.9 186.6l-1.2 .2M159.3 186.8h-3.5M159.3 186.8h39.2M159.3 186.6v.2M159.3 186.6h39.2M183.8 186.6h.1M186 186.6h.1M187 186.6h.1"/>
<path d="M187.8 186.6h.1M188.7 186.6h.1M190.5 192.9l.2 .2M190.5 192.9h14.8M190.5 192.9v24.4M190.7 193.1l.3 .3M190.7 193.1h14.6M190.7 193.1v24.2M191 193.4v23.9M191 193.4h15.5M198.5 186.8l6.3 2.1M198.5 186.8h1.4"/>
<path d="M198.5 186.6v.2M198.5 186.6l1.4 .2M198.5 186.6h.1M198.7 186.6h.1M198.7 186.6l1.2 .2M199.9 186.8l5 2.1v1M199.9 186.8h.1M199.9 186.8l8.6 2.1M204.8 188.9v1M204.8 188.9h-55.5M204.8 189.9h.5M204.8 188.9h.5"/>
<path d="M205.3 189.9h4M205.3 192.9h1.8M205.3 193.1h1.5M205.3 192.9v.2M205.3 189.9v3M205.3 188.9v1M205.3 188.9h3.2M206.5 193.4v23.9M206.7 193.1l-.2 .3M206.7 193.1v24.2M207.1 192.9l-.3 .2M207.1 192.9v24.4"/>
<path d="M208.5 188.9a.99 .99 0 0 1 .8 1M208.5 188.9h.1M209.3 189.8v27.5M236.1 189a9.1 9.1 0 0 1 9.1-9.1 9.1 9.1 0 0 1 9.1 9.1M236.1 189h.5M236.1 189v30M236.6 189a8.6 8.6 0 0 1 8.6-8.6 8.6 8.6 0 0 1 8.6 8.6M236.6 189v30M237.9 197.3h.5M237.9 197.3v20.7M238.4 197.3a11.1 11.1 0 0 0 14 0M238.4 197.3v20.7"/>
<path d="M238.7 197l-.3 .3M238.7 197a10.5 10.5 0 0 0 13.4 0M238.7 197a.52 .52 0 0 0-.8 .3M252.1 197l.3 .3M252.1 197a.52 .52 0 0 1 .8 .3M252.4 197.3h.5M252.4 197.3v20.7M252.9 197.3v20.7M253.8 189h.5M253.8 189v29.5M254.3 189v29.5M145.2 217.1l.1 .5h.3"/>
<path d="M145.2 217.1h.1M145.2 205h.1M145.2 205v12.1M145.3 204.7l-.1 .3M145.3 217.3h4M145.3 217.3l.3 .3M145.6 217.6h3.7M149.3 217.3v.3M149.3 217.3h9.3M149.3 217.6h41.2M159.9 217.1h.8M160.3 215.6a1.69 1.69 0 0 1-1.7 1.7"/>
<path d="M160.3 215.6h.2M160.3 211.5h.2M160.3 211.5v4.1M160.5 215.6a1.88 1.88 0 0 1-1.9 2v-.3M160.5 211.5v4.1M160.5 215.9h.4M160.7 217.1a.44 .44 0 0 0 .5 .5v-.5M160.7 217.1h.5M160.7 216.1h.5M160.7 216.1v1M160.9 215.9l-.2 .2M160.9 215.9h.3"/>
<path d="M161.2 215.9v.2M161.2 217.1h27M161.2 216.1v1M161.2 216.1h27M161.2 215.9h27M162.6 209.2a2.29 2.29 0 0 0-2.3 2.3M162.6 209.5a1.99 1.99 0 0 0-2.1 2M162.6 209.2v.3M162.6 209.2h25M162.6 209.5h25M168.5 209.5v6.4M169.6 209.5v6.4"/>
<path d="M181.9 209.5v6.4M182.2 209.5v6.4M187.6 209.2a2.29 2.29 0 0 1 2.3 2.3M187.6 209.5a1.99 1.99 0 0 1 2.1 2M187.6 209.2v.3M188.2 217.1v.5l.4-.2 .1-.3M188.2 217.1h.5M188.2 216.1h.5M188.2 215.9v.2M188.2 215.9h.2M188.2 216.1v1M188.4 215.9l.3 .2"/>
<path d="M188.4 215.9h1.3M188.7 216.1v1M188.7 217.1h1M189.2 210.1v5.8M189.7 211.5h.2M189.7 217.3h.2M189.7 217.3l.2 .3v-.3M189.7 211.5v5.8M189.9 217.3h.6M189.9 211.5v5.8M190.5 217.3v.3M190.5 217.3h.2"/>
<path d="M190.5 217.6h.5M190.7 217.3l-.2 .3M190.7 217.3h.3M191 217.3v.3M191 217.3h15.5M191 217.6h15.5M192.4 208.8a1.15 1.15 0 0 0 1.1 1.1M192.4 206.3h.1M192.4 208.8h.1M192.4 206.3v2.5M192.5 208.8a1.02 1.02 0 0 0 1 1M192.5 206.3v2.5"/>
<path d="M192.5 209.1h10.5M193.5 205.2a1.09 1.09 0 0 0-1.1 1.1M193.5 209.8v.1M193.5 205.3a.97 .97 0 0 0-1 1M193.5 205.2v.1M193.5 209.9h8.5M193.5 205.2h8.5M193.5 209.8h8.5M193.5 205.3h8.5M201.9 205.3v3.8M202 205.2a1.09 1.09 0 0 1 1.1 1.1M202 209.8v.1"/>
<path d="M202 205.3a1.02 1.02 0 0 1 1 1M202 205.2v.1M203 208.8a1.09 1.09 0 0 1-1 1M203 208.8h.1M203 206.3h.1M203 206.3v2.5M203.1 208.8a1.15 1.15 0 0 1-1.1 1.1M203.1 206.3v2.5M206.5 217.3v.3M206.5 217.3h.2M206.5 217.6h.5M206.7 217.3l.3 .3"/>
<path d="M206.7 217.3h.4M207.1 217.3h2.2M207.1 217.3l-.1 .3M209.3 217.3l-.3 .3h-2M231.6 219h4.5M236.1 219h.5M236.6 219h17.1M236.6 218h1.3M236.6 202h1.3M236.6 200h1.3M237.9 218a.96 .96 0 0 0 1 1 .86 .86 0 0 1-.5-1M237.9 218h.5"/>
<path d="M238.4 218h14M242.9 204.2l1.3-.1 1.4-1.2 .3 .1v4.3l-.1 .1h-.2l-1.4-1.2-1.4-.1-.1-1.7zM246.3 204.1l.1-.1a1.52 1.52 0 0 1 0 2.3l-.2-.2a2.06 2.06 0 0 0 0-2zM246.9 203.5v-.1a2.43 2.43 0 0 1 .2 3.5l-.3-.1a3.1 3.1 0 0 0 0-3.2zM247.4 202.9h.1a3.1 3.1 0 0 1 .1 4.5l-.3-.1a3.5 3.5 0 0 0 0-4.3zM252.4 218v.2a.77 .77 0 0 1-.5 .8 .96 .96 0 0 0 1-1M252.4 218h.5M252.9 218h.9M252.9 202h.9M253.8 218.5h.5M253.8 218.5l.2 .4M254.3 218.5v.2"/>
<path d="M254.3 218.5h.3"/>
<circle cx="164.8" cy="75.3" r=".5"/>
<circle cx="167.4" cy="76.8" r=".5"/>
<circle cx="170" cy="78.3" r=".5"/>
<circle cx="170.4" cy="69.8" r=".5"/>
<circle cx="171.9" cy="72.4" r=".51"/>
<circle cx="172.6" cy="79.8" r=".41"/>
<circle cx="173.4" cy="75" r=".5"/>
<circle cx="174.9" cy="77.6" r=".41"/>
<circle cx="178" cy="67.7" r=".51"/>
<circle cx="178" cy="79.7" r=".52"/>
<circle cx="178" cy="73.7" r=".52"/>
<circle cx="178" cy="70.8" r=".52"/>
<circle cx="178" cy="76.7" r=".41"/>
<circle cx="181" cy="77.6" r=".41"/>
<circle cx="182.5" cy="75" r=".5"/>
<circle cx="183.3" cy="79.8" r=".41"/>
<circle cx="184.1" cy="72.4" r=".51"/>
<circle cx="185.5" cy="69.8" r=".5"/>
<circle cx="185.9" cy="78.3" r=".5"/>
<circle cx="188.5" cy="76.8" r=".5"/>
<circle cx="191.1" cy="75.3" r=".5"/>
<circle cx="162.8" cy="82.9" r=".5"/>
<circle cx="164.9" cy="90.5" r=".5"/>
<circle cx="165.8" cy="82.9" r=".5"/>
<circle cx="167.4" cy="89" r=".5"/>
<circle cx="168.8" cy="82.9" r=".5"/>
<circle cx="170" cy="87.5" r=".51"/>
<circle cx="170.4" cy="96" r=".5"/>
<circle cx="171.8" cy="82.9" r=".41"/>
<circle cx="171.9" cy="93.4" r=".5"/>
<circle cx="172.6" cy="86" r=".42"/>
<circle cx="173.4" cy="90.8" r=".51"/>
<circle cx="174.8" cy="82.9" r=".5"/>
<circle cx="174.9" cy="88.2" r=".41"/>
<circle cx="175.2" cy="81.3" r=".5"/>
<circle cx="175.2" cy="84.5" r=".51"/>
<circle cx="176.4" cy="85.6" r=".5"/>
<circle cx="176.4" cy="80.2" r=".51"/>
<circle cx="178" cy="98" r=".51"/>
<circle cx="178" cy="95" r=".51"/>
<circle cx="178" cy="86.1" r=".51"/>
<circle cx="178" cy="92" r=".51"/>
<circle cx="178" cy="89.1" r=".41"/>
<circle cx="179.5" cy="85.6" r=".5"/>
<circle cx="179.5" cy="80.2" r=".51"/>
<circle cx="180.7" cy="81.3" r=".5"/>
<circle cx="180.7" cy="84.5" r=".51"/>
<circle cx="181" cy="88.2" r=".41"/>
<circle cx="181.1" cy="82.9" r=".5"/>
<circle cx="182.5" cy="90.8" r=".51"/>
<circle cx="183.3" cy="86" r=".42"/>
<circle cx="184" cy="93.4" r=".5"/>
<circle cx="184.1" cy="82.9" r=".41"/>
<circle cx="185.5" cy="96" r=".5"/>
<circle cx="185.9" cy="87.5" r=".51"/>
<circle cx="187.1" cy="82.9" r=".5"/>
<circle cx="188.5" cy="89" r=".5"/>
<circle cx="190.1" cy="82.9" r=".5"/>
<circle cx="191.1" cy="90.5" r=".5"/>
<circle cx="193.1" cy="82.9" r=".5"/>
</g>
<text font-size="8.5" x="325.9" y="278.5">Overview drawing</text>
<g font-size="7.1">
<text x="25" y="272.4">SolidWorks Student Edition.</text>
<text x="26.9" y="280.1">For Academic Use Only.</text>
</g>
<g font-size="4.7" fill="#808080">
<text x="79" y="21.8">64</text>
<text x="41.8" y="83.4" transform="rotate(-90 41.8 83.4)">100.55</text>
<text x="76.4" y="177.1">17.50</text>
<text x="128.2" y="212" transform="rotate(-90 128.2 212)">30.60</text>
</g>
<g font-size="4.7">
<text x="126.9" y="19.8">ventilation</text>
<text x="196.4" y="31.5">Clipfeature</text>
<text x="211.4" y="66">Clipfeature</text>
<text x="211.8" y="70.5">SCALE 2 : 1</text>
<text x="236.1" y="87.9">1</text>
<text x="13.9" y="107.2">Top Detail</text>
<text x="236.1" y="116.7">2</text>
<text x="295.7" y="119.9">2</text>
<text x="106.9" y="194.2">2</text>
<text x="301.6" y="192.8">1</text>
<text x="265.5" y="203.2">Overlap</text>
<text x="152.9" y="236.3">1</text>
</g>
<text font-size="3.9" x="401" y="275.4">A3</text>
<g font-size="2">
<text x="223.5" y="234.4">UNLESS OTHERWISE SPECIFIED:</text>
<text x="223.5" y="236.9">DIMENSIONS ARE IN MILLIMETERS</text>
<text x="223.5" y="239.4">SURFACE FINISH:</text>
<text x="257.2" y="234.4">FINISH:</text>
<text x="304.2" y="234.3">DEBUR AND</text>
<text x="304.2" y="236.8">BREAK SHARP</text>
<text x="304.2" y="239.3">EDGES</text>
<text x="335.5" y="235.8">DO NOT SCALE DRAWING</text>
<text x="376.2" y="236">REVISION</text>
<text x="223.5" y="241.9">TOLERANCES:</text>
<text x="225.1" y="244.4">LINEAR:</text>
<text x="225.1" y="246.9">ANGULAR:</text>
<text x="237.2" y="251.8">NAME</text>
<text x="252.9" y="251.7">SIGNATURE</text>
<text x="270.1" y="251.7">DATE</text>
<text x="223.1" y="255.9">DRAWN</text>
<text x="322.8" y="252">TITLE:</text>
<text x="223.3" y="260.1">CHK'D</text>
<text x="223.3" y="264.2">APPV'D</text>
<text x="223.3" y="268.6">MFG</text>
<text x="223.5" y="272.9">Q.A</text>
<text x="278.5" y="272.3">MATERIAL:</text>
<text x="323" y="273.4">DWG NO.</text>
<text x="278.5" y="285.3">WEIGHT:</text>
<text x="323" y="285.4">SCALE:1:1</text>
<text x="367.4" y="285.4">SHEET 1 OF 1</text>
</g>
</svg>
